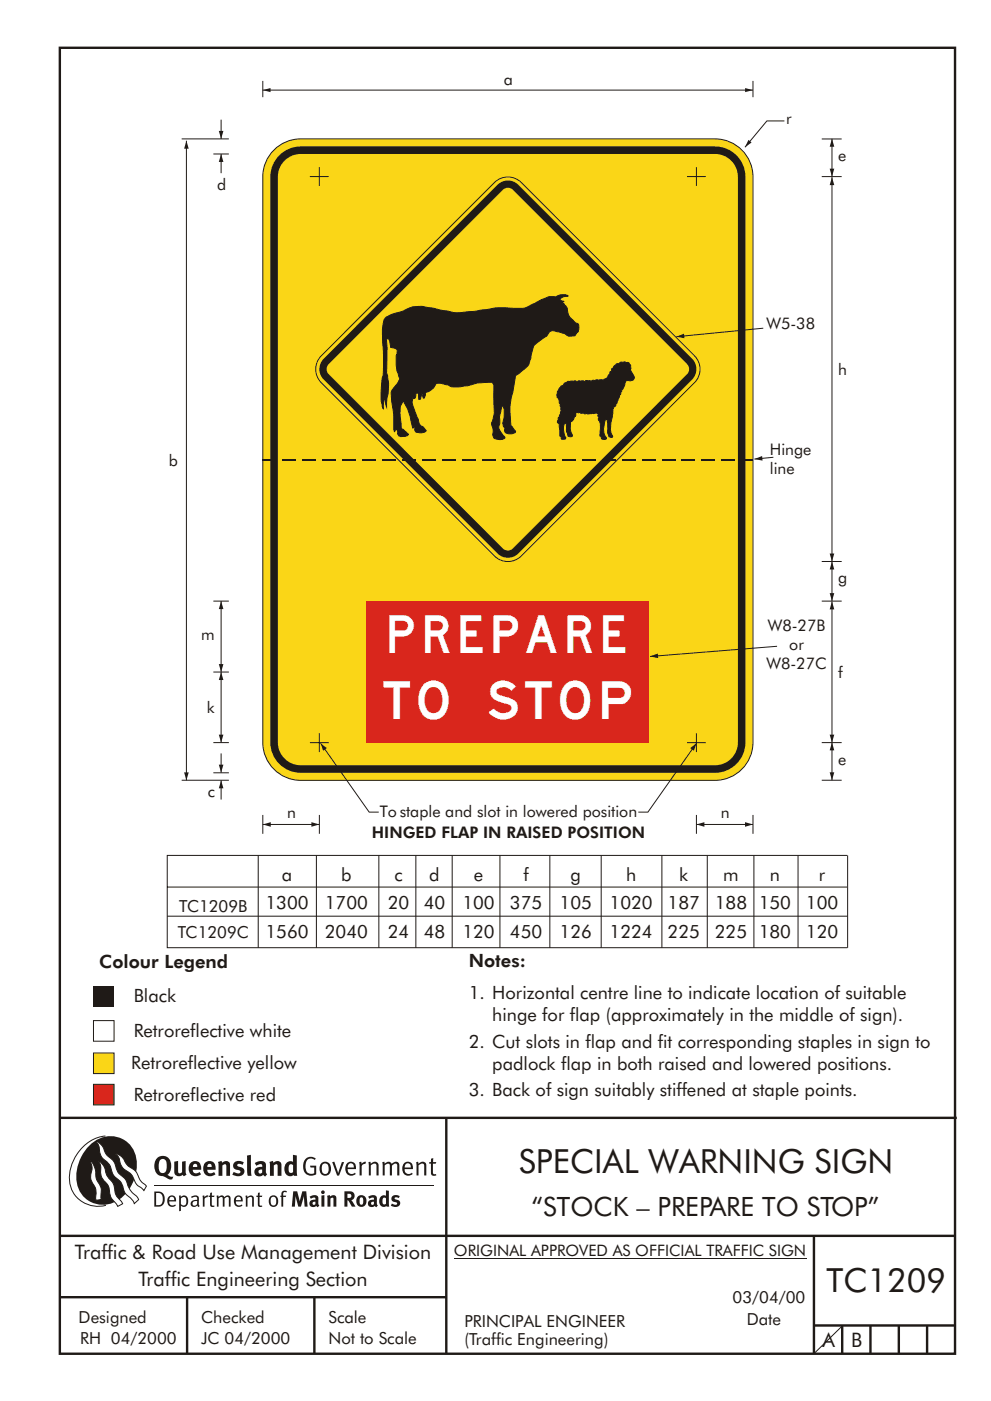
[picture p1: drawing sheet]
<svg xmlns="http://www.w3.org/2000/svg" width="210mm" height="297mm" viewBox="0 0 210 297" stroke-linecap="round" stroke-linejoin="round" font-family="sans-serif">
<path d="M12.7 10.1h189.9v276.9h-189.9zM12.7 237h190.3M94.7 236.9v50.1" fill="none" stroke="#1f1a17" stroke-width=".51"/>
<path d="M19.8 209h4.4v4.4h-4.4z" fill="#1f1a17"/>
<path d="M19.8 216.4h4.4v4.4h-4.4z" fill-rule="evenodd" fill="#fff" stroke="#1f1a17" stroke-width=".21"/>
<path d="M19.8 223.3h4.4v4.3h-4.4z" fill-rule="evenodd" fill="#fad617" stroke="#1f1a17" stroke-width=".21"/>
<path d="M19.8 229.9h4.4v4.4h-4.4z" fill-rule="evenodd" fill="#d9261c" stroke="#1f1a17" stroke-width=".21"/>
<path d="M12.7 262h190M12.7 275h82M39.7 275v12M66.7 275v12M172.7 262v25M172.7 281h30M178.7 281v6M184.7 281v6M190.7 281v6M196.7 281v6" fill="none" stroke="#1f1a17" stroke-width=".51"/>
<g fill="none" stroke="#1f1a17" stroke-width=".21">
<path d="M35.5 188.1h144.2M35.6 194.2h144.2M54.8 181.4v19.6M67.1 181.4v19.6M80.4 181.4v19.6M88.2 181.4v19.6M95.9 181.4v19.6M106.1 181.4v19.6M116.7 181.4v19.6M127.6 181.4v19.6M140.4 181.4v19.6M150.1 181.4v19.6"/>
<path d="M160 181.4v19.6M169.3 181.4v19.6M179.8 181.4h-144.3v19.5h144.3M179.8 181.4v19.6M96.3 266.7h74.7M178.8 281l-6.2 6.1"/>
</g>
<path d="M58.1 31.8a8 8 0 0 1 5.7-2.4h87.9a8 8 0 0 1 8.1 8.1v119.9a8 8 0 0 1-8.1 8h-87.9a8 8 0 0 1-8-8v-119.9a8 8 0 0 1 2.3-5.7z" fill-rule="evenodd" fill="#fad617" stroke="#1f1a17" stroke-width=".21"/>
<path d="M58.9 33.3a6.4 6.4 0 0 1 4.9-2.3h87.9a6.4 6.4 0 0 1 6.5 6.5v119.9a6.4 6.4 0 0 1-6.5 6.4h-87.9a6.4 6.4 0 0 1-6.4-6.4v-119.9a6.4 6.4 0 0 1 1.5-4.2z" fill-rule="evenodd" fill="#1f1a17"/>
<path d="M60.1 34.4a4.8 4.8 0 0 1 3.7-1.8h87.9a4.8 4.8 0 0 1 4.9 4.9v119.9a4.8 4.8 0 0 1-4.9 4.8h-87.9a4.8 4.8 0 0 1-4.8-4.8v-119.9a4.8 4.8 0 0 1 1.1-3.1z" fill-rule="evenodd" fill="#fad617"/>
<path d="M176.5 157.4v8" fill="none" stroke="#1f1a17" stroke-width=".21"/>
<g fill="#1f1a17">
<path d="M176.5 157.4l.5 1.7h-1l.5-1.7 .5 1.7z" fill-rule="evenodd"/>
<path d="M176 163.7h1l-.5 1.7 .5-1.7-.5 1.7z" fill-rule="evenodd"/>
</g>
<path d="M176.5 29.4v8" fill="none" stroke="#1f1a17" stroke-width=".21"/>
<g fill="#1f1a17">
<path d="M176.5 29.4l.5 1.7h-1l.5-1.7 .5 1.7z" fill-rule="evenodd"/>
<path d="M176 35.8h1l-.5 1.6 .5-1.6-.5 1.6z" fill-rule="evenodd"/>
</g>
<path d="M176.5 127.5v29.9" fill="none" stroke="#1f1a17" stroke-width=".21"/>
<g fill="#1f1a17">
<path d="M176.5 127.5l.5 1.7h-1l.5-1.7 .5 1.7z" fill-rule="evenodd"/>
<path d="M176 155.8h1l-.5 1.6 .5-1.6-.5 1.6z" fill-rule="evenodd"/>
</g>
<path d="M176.5 119v8.4" fill="none" stroke="#1f1a17" stroke-width=".21"/>
<g fill="#1f1a17">
<path d="M176.5 119l.5 1.7h-1l.5-1.7 .5 1.7z" fill-rule="evenodd"/>
<path d="M176 125.8h1l-.5 1.6 .5-1.6-.5 1.6z" fill-rule="evenodd"/>
</g>
<path d="M176.5 37.6v81.4" fill="none" stroke="#1f1a17" stroke-width=".21"/>
<g fill="#1f1a17">
<path d="M176.5 37.6l.5 1.6h-1l.5-1.6 .5 1.6z" fill-rule="evenodd"/>
<path d="M176 117.4h1l-.5 1.6 .5-1.6-.5 1.6z" fill-rule="evenodd"/>
</g>
<path d="M55.7 19.1h104.1M159.8 17.2v3.4M174.3 37.4h4.3M174.3 29.5h4.3M174.3 119h4.3M174.3 127.4h4.3M174.3 157.4h4.3M174.3 165.4h4.3" fill="none" stroke="#1f1a17" stroke-width=".21"/>
<g fill="#1f1a17">
<path d="M55.7 19.1l1.7-.4-1.7 .4 1.7-.4v.8z" fill-rule="evenodd"/>
<path d="M158.1 18.7l1.7 .4-1.7 .4v-.8l1.7 .4z" fill-rule="evenodd"/>
</g>
<path d="M166.4 25.6h-3.7l-4.6 5.6" fill="none" stroke="#1f1a17" stroke-width=".21"/>
<path d="M158.8 29.7l.7 .5-1.4 1 .7-1.5-.7 1.5z" fill-rule="evenodd" fill="#1f1a17"/>
<path d="M68.2 75.4l36.7-36.7a4 4 0 0 1 5.7 0l36.8 36.7a4 4 0 0 1 0 5.7l-36.8 36.8a4 4 0 0 1-5.7 0l-36.7-36.8a4 4 0 0 1 0-5.7z" fill-rule="evenodd" fill="#fad617" stroke="#1f1a17" stroke-width=".21"/>
<path d="M105.6 39.2a3.1 3.1 0 0 1 4.4 0l36.8 36.9a3.1 3.1 0 0 1 0 4.4l-36.8 36.9a3.1 3.1 0 0 1-4.4 0l-36.9-36.9a3.1 3.1 0 0 1 0-4.4z" fill-rule="evenodd" fill="#1f1a17"/>
<path d="M106.7 40.2a1.5 1.5 0 0 1 2.1 0l37 37a1.5 1.5 0 0 1 0 2.1l-37 37a1.5 1.5 0 0 1-2.1 0l-37-37a1.5 1.5 0 0 1 0-2.1z" fill-rule="evenodd" fill="#fad617"/>
<path d="M81.9 67.3a4.1 4.1 0 0 0-.8 2.6l.2 4.6a25.8 25.8 0 0 1-.3 6.9 11.2 11.2 0 0 0 .3 5.2l.1-1.1 .3-1.1 .3 1.9v-1.3a11.1 11.1 0 0 0 0-6l.1-5.9a1.21 1.21 0 0 1 .1-1.3 2.16 2.16 0 0 1 .7 1.9l1.1 .2 .2 .2 .1 .5a9.5 9.5 0 0 0 .5 5.8l-.8 1.3a2.41 2.41 0 0 0-.9 2.7 37.1 37.1 0 0 1 .5 6.9l.1 .2 .4-.5a.85 .85 0 0 1 .3 1 .99 .99 0 0 0 1.2 .5 .97 .97 0 0 0 1.1-.4l-1.6-1.4-.2-2.2a4.1 4.1 0 0 1 .7-3.5 16.1 16.1 0 0 1 2 5.8l.3-.6 .2 1.1a1.67 1.67 0 0 0 1.7 .4l.6-.4-.9-.9a1.49 1.49 0 0 1-.8-1.6l-1.3-3.5 .3-2.2 .1 1.4h.2l.2-.4 .1-.8 .5 .1 .1 1.3h.1l.2-.2 .3-1.1 .1-.1 .1 .1 .1 .9 .2 .1 .3-.7-.1-.5a3.3 3.3 0 0 0 2.3-1.9h1.1l1.4 .3a5.4 5.4 0 0 0 3.9 .2l2.3-.6 3.2-.1a3.6 3.6 0 0 1 .4 2.6v1.8a10 10 0 0 1-.5 4.4l.3 1.7a1.16 1.16 0 0 0 .2 1.2 1.16 1.16 0 0 0 1.2 .4 1.03 1.03 0 0 0 1.1-.5 5.1 5.1 0 0 1-1.3-2.2l.2-.8v-1.6l.6-2.2 .4 .9-.1 1.8-.2 1.2 .1 .7 .3 .2-.1 .5a1.28 1.28 0 0 0 1.9 .7l.3-.2 .2-.2-.8-1.1h-.2l-.1-1.4a12.3 12.3 0 0 1 .5-5.8l.6-3.5 1.6-1.3a3.4 3.4 0 0 0 1.7-2.7 3.9 3.9 0 0 1 2-3.6l1.3-.8a1.5 1.5 0 0 1 2.3-1 5 5 0 0 1 2.4 1h.5a.91 .91 0 0 0 1.2-.7 1.43 1.43 0 0 0 .1-2 3.7 3.7 0 0 1-2.3-3.4l-.3-.4-.5-.2 .3-.1-.4-.3 .3-.3-.9-.3 .3-.3a2.08 2.08 0 0 1 1.5-.5l-.1-.2a3 3 0 0 0-2.5 .3 4 4 0 0 0-2.7 .5l-2.1 1.1a5.2 5.2 0 0 1-4.1 .9l-1.4-.1a42 42 0 0 0-7.3 .7l-1.1 .1a9.2 9.2 0 0 1-4.8-.2l-3.2-.6a7.5 7.5 0 0 0-6 .7l-2 .6zM119 81.9l-.5 .8a1.85 1.85 0 0 0-.3 1.6l.3 .1 .1 1 .4 .3-.2 .2 .2 .4v1.5a.42 .42 0 0 0-.3 .6l-.3 .2 .1 .3a.53 .53 0 0 0-.2 .5 .53 .53 0 0 0 .3 .5l.2 2.5 .2 .2 .1 .5h.9l.1-.2-.3-.5a4 4 0 0 1-.1-2.5l.3-.2 .1 .1 .1 1.8 .3 .8 .8 .2 .2-.3-.2-.4a4.4 4.4 0 0 1-.3-2.5l.5-.2-.1-.3 .3 .1 .1-.6 .3-.1 .1-.3-.1-.3 .3-.3h.6l.3 .2 .5-.1a.5 .5 0 0 0 .7 .2l.5 .1 .1-.2 .4 .1 .1-.2 .3 .2 .3-.2 .2 .1 .4-.1 .1 .4-.1 .2 .3 .4-.2 .3 .2 .3a4.6 4.6 0 0 1 .2 3l.3 .9 .6 .2 .4-.1 .1-.3-.6-.9-.1-1 .4-1.8 .3-.2 .2 .9 .1 1.2a1.77 1.77 0 0 0 .3 1.7h.6l.1-.2-.3-.4a6.5 6.5 0 0 1 .3-3.9l-.3-.2 .3-.1v-1.1l.2-.5 .4-.2 .3-.6 .5-1.3v-.4l.3-.1 .2-1.1 .3-.3 .5-1.3 .2-.3h.9a.79 .79 0 0 0 .8-.7l-.9-1.6 .2-.3-.1-.8h-.2a.4 .4 0 0 0-.2-.4 .4 .4 0 0 0-.4 0l-.4-.2-.4 .1a.83 .83 0 0 0-1 .3h-.3l-.6 .6-.1 .3-.4 .1v.5l-.3 .2-.1 .3a2.57 2.57 0 0 1-1.5 1.5l-1.5-.1-.8 .2-.2 .1-1.1-.1-.2 .2-.3-.2h-.4l-.2 .2-.4-.2-.4 .3-.3-.3-.6 .1a2.63 2.63 0 0 0-1.9 .6v.2z" fill-rule="evenodd" fill="#1f1a17" stroke="#1f1a17" stroke-width=".21"/>
<path d="M77.8 127.5h60v29.9h-60z" fill="#d9261c"/>
<path d="M161.9 69.6l-18.4 1.8" fill="none" stroke="#1f1a17" stroke-width=".21"/>
<path d="M143.5 71.4l1.6-.7 .1 1z" fill-rule="evenodd" fill="#1f1a17"/>
<g fill="none" stroke="#1f1a17" stroke-width=".28">
<path d="M55.8 97.4h2.8M60 97.4h2.8M64.2 97.4h2.8M68.5 97.4h2.8M72.7 97.4h2.8M76.9 97.4h2.8M81.2 97.4h2.8M85.4 97.4h2.8M89.6 97.4h2.8M93.9 97.4h2.8M98.1 97.4h2.8M102.3 97.4h2.8"/>
<path d="M106.6 97.4h2.8M110.8 97.4h2.8M115 97.4h2.9M119.3 97.4h2.8M123.5 97.4h2.8M127.7 97.4h2.9M132 97.4h2.8M136.2 97.4h2.8M140.4 97.4h2.9M144.7 97.4h2.8M148.9 97.4h2.8M153.1 97.4h2.9"/>
<path d="M157.4 97.4h2.4"/>
</g>
<path d="M65.7 37.4h4M67.7 35.4v4M145.8 37.4h4M147.8 35.4v4M65.7 157.5h4M67.7 155.5v4M68 157.6l10.3 14.6h2.1M145.8 157.5h4M147.8 155.5v4" fill="none" stroke="#1f1a17" stroke-width=".21"/>
<path d="M68 157.6l1.4 1-.8 .6-.6-1.6 1.4 1z" fill-rule="evenodd" fill="#1f1a17"/>
<path d="M147.8 157.6l-10.3 14.6h-2.1" fill="none" stroke="#1f1a17" stroke-width=".21"/>
<path d="M146.4 158.6l1.3-1-.5 1.6 .6-1.6-.6 1.6z" fill-rule="evenodd" fill="#1f1a17"/>
<path d="M55.8 17.2v3.4M46.9 159.7v4.1" fill="none" stroke="#1f1a17" stroke-width=".21"/>
<path d="M46.4 162.1h1l-.5 1.7z" fill-rule="evenodd" fill="#1f1a17"/>
<path d="M46.9 25.4v4" fill="none" stroke="#1f1a17" stroke-width=".21"/>
<path d="M46.4 27.8h1l-.5 1.6z" fill-rule="evenodd" fill="#1f1a17"/>
<path d="M46.9 165.4v4.1" fill="none" stroke="#1f1a17" stroke-width=".21"/>
<path d="M46.9 165.4l.5 1.7h-1l.5-1.7 .5 1.7z" fill-rule="evenodd" fill="#1f1a17"/>
<path d="M46.9 32.6v4.1" fill="none" stroke="#1f1a17" stroke-width=".21"/>
<path d="M46.9 32.6l.5 1.7h-1l.5-1.7 .5 1.7z" fill-rule="evenodd" fill="#1f1a17"/>
<path d="M39.5 29.8v135.6" fill="none" stroke="#1f1a17" stroke-width=".21"/>
<g fill="#1f1a17">
<path d="M39.5 29.8l.5 1.7h-.9l.4-1.7 .5 1.7z" fill-rule="evenodd"/>
<path d="M39.1 163.8h.9l-.5 1.6 .5-1.6-.5 1.6z" fill-rule="evenodd"/>
</g>
<path d="M38.5 29.4h10.1M45.3 32.6h3.3M46.9 142.5v14.9M38.5 165.4h10.1M45.3 163.8h3.3" fill="none" stroke="#1f1a17" stroke-width=".21"/>
<g fill="#1f1a17">
<path d="M46.9 142.5l.5 1.7h-1l.5-1.7 .5 1.7z" fill-rule="evenodd"/>
<path d="M46.4 155.8h1l-.5 1.6 .5-1.6-.5 1.6z" fill-rule="evenodd"/>
</g>
<path d="M45.3 157.4h3.3M45.3 142.5h3.3M147.8 174.8h12" fill="none" stroke="#1f1a17" stroke-width=".21"/>
<g fill="#1f1a17">
<path d="M158.1 174.3l1.7 .5-1.7 .5 1.7-.5-1.7 .5z" fill-rule="evenodd"/>
<path d="M147.8 174.8l1.6-.5v1z" fill-rule="evenodd"/>
</g>
<path d="M55.8 174.8h12" fill="none" stroke="#1f1a17" stroke-width=".21"/>
<g fill="#1f1a17">
<path d="M66.1 174.3l1.7 .5-1.7 .5 1.7-.5-1.7 .5z" fill-rule="evenodd"/>
<path d="M55.8 174.8l1.6-.5v1z" fill-rule="evenodd"/>
</g>
<path d="M46.9 127.4v15.1" fill="none" stroke="#1f1a17" stroke-width=".21"/>
<g fill="#1f1a17">
<path d="M46.9 127.4l.5 1.7h-1l.5-1.7 .5 1.7z" fill-rule="evenodd"/>
<path d="M46.4 140.8h1l-.5 1.7 .5-1.7-.5 1.7z" fill-rule="evenodd"/>
</g>
<path d="M45.3 127.4h3.3M164.9 137l-27 2.2M55.8 172.8v4M67.8 172.8v4M147.8 172.8v4M159.8 172.8v4" fill="none" stroke="#1f1a17" stroke-width=".21"/>
<path d="M137.9 139.2l1.7-.6v.9z" fill-rule="evenodd" fill="#1f1a17"/>
<path d="M164.1 97l-4 .3" fill="none" stroke="#1f1a17" stroke-width=".21"/>
<g fill="#1f1a17">
<path d="M160.1 97.3l1.6-.6 .1 1z" fill-rule="evenodd"/>
<path d="M64.9 245.6a1.61 1.61 0 0 1 2.1 .1l-.2 .2a1.17 1.17 0 0 0-1.4-.1 1.17 1.17 0 0 0-.6 1.2 1.42 1.42 0 0 0 1.2 1.9l.7-.2v-1.2h-.8l-.1-.4h1.3v1.9a1.82 1.82 0 0 1-2.2-.1 1.82 1.82 0 0 1-.6-2.1l.2-.7z" fill-rule="evenodd"/>
<path d="M68.2 246.6a1.77 1.77 0 0 0 .4 2.6 1.39 1.39 0 0 0 1.4-.5 1.39 1.39 0 0 0 .2-1.5 1.19 1.19 0 0 0-2-.6zM68.5 246.8a.83 .83 0 0 1 1 .1 .83 .83 0 0 1 .2 1 .75 .75 0 0 1-.6 1 .75 .75 0 0 1-.8-.8v-.9z" fill-rule="evenodd"/>
<path d="M70.5 246.4l.4-.1 .8 2.4 .8-2.3h.5l-1.1 2.8h-.4z" fill-rule="evenodd"/>
<path d="M73.6 246.7a1.74 1.74 0 0 0 .5 2.5h.9l.5-.3-.2-.3a.89 .89 0 0 1-1.1 .2 .89 .89 0 0 1-.4-.9h1.7a1.15 1.15 0 0 0-.4-1.4 1.15 1.15 0 0 0-1.5 .2zM74 246.9a.67 .67 0 0 1 .8-.1 .67 .67 0 0 1 .3 .7h-1.3z" fill-rule="evenodd"/>
<path d="M76.2 246.4l.4-.1 .1 .5 .5-.4 .5-.1-.2 .5a.61 .61 0 0 0-.8 .6v1.8h-.4z" fill-rule="evenodd"/>
<path d="M78.1 246.4l.5-.1 .1 .5a.89 .89 0 0 1 .9-.5 .89 .89 0 0 1 .7 .8v2.1h-.4v-2.1l-.1-.3-.3-.1-.8 .4v2.1h-.4z" fill-rule="evenodd"/>
<path d="M81.1 246.4l.4-.1 .1 .4a.83 .83 0 0 1 .8-.4 .83 .83 0 0 1 .7 .5 .86 .86 0 0 1 .9-.5 .86 .86 0 0 1 .7 .8v2.1h-.4l-.1-2.3a.5 .5 0 0 0-.8 0l-.2 .2v2.1h-.5v-2.2l-.4-.3-.7 .4v2.1h-.4z" fill-rule="evenodd"/>
<path d="M85.7 246.7a1.74 1.74 0 0 0 .5 2.5h.9l.5-.3-.2-.3a.89 .89 0 0 1-1.1 .2 .89 .89 0 0 1-.4-.9h1.7a1.15 1.15 0 0 0-.5-1.4 1.15 1.15 0 0 0-1.4 .2zM86 246.9a.67 .67 0 0 1 .9-.1 .67 .67 0 0 1 .3 .7h-1.3z" fill-rule="evenodd"/>
<path d="M88.3 246.4l.4-.1 .1 .5a.89 .89 0 0 1 .9-.5 .89 .89 0 0 1 .7 .8v2.1h-.4v-2.1l-.1-.3-.3-.1-.8 .4v2.1h-.4z" fill-rule="evenodd"/>
<path d="M91.5 245.7l.4-.2v.9h.7l-.2 .3h-.5v2.1l.1 .1h.5l.1 .3a.71 .71 0 0 1-1.2-.5v-2h-.3v-.3h.3z" fill-rule="evenodd"/>
<path d="M37 246.3l.8-.2v2a.46 .46 0 0 0 .2 .7 .46 .46 0 0 0 .6-.3v-2.2l.8-.1v2.3l.2 .6-.6 .3-.2-.3a1.03 1.03 0 0 1-1.2 .2 1.03 1.03 0 0 1-.6-1z" fill-rule="evenodd"/>
<path d="M40.4 246.6a1.64 1.64 0 0 0 0 2.3 1.64 1.64 0 0 0 2.3 .1l-.4-.5a.78 .78 0 0 1-.9 .3 .78 .78 0 0 1-.5-.8h1.8a1.37 1.37 0 0 0-.6-1.6 1.37 1.37 0 0 0-1.7 .2zM41 246.9a.48 .48 0 0 1 .7-.1 .48 .48 0 0 1 .2 .6h-1z" fill-rule="evenodd"/>
<path d="M43.5 246.6a1.65 1.65 0 0 0-.2 2 1.65 1.65 0 0 0 1.9 .7l.5-.3-.3-.5a.78 .78 0 0 1-.9 .3 .78 .78 0 0 1-.5-.8h1.8a1.37 1.37 0 0 0-.6-1.6 1.37 1.37 0 0 0-1.7 .2zM44.1 246.9a.48 .48 0 0 1 .6-.1 .48 .48 0 0 1 .2 .6h-.9z" fill-rule="evenodd"/>
<path d="M46.3 246.4l.7-.3 .1 .4a.95 .95 0 0 1 1-.3 .95 .95 0 0 1 .7 .9v2.2h-.8v-2.3l-.3-.2-.5 .3v2.2h-.8z" fill-rule="evenodd"/>
<path d="M49.7 246.5a1.73 1.73 0 0 1 2-.1l-.2 .6-.6-.2a.42 .42 0 0 0-.6 .3l.2 .2a1.23 1.23 0 0 1 1.4 1 1.47 1.47 0 0 1-2.3 .9l-.3-.1 .3-.6 .7 .3a.47 .47 0 0 0 .7-.3 .87 .87 0 0 0-1-.6l-.4-.2-.1-.4z" fill-rule="evenodd"/>
<path d="M54.1 246.6l.3 .6 .3-.2a.62 .62 0 0 1 .9 0v.4a1.21 1.21 0 0 0-1.3 .3 1.21 1.21 0 0 0-.2 1.4 1.19 1.19 0 0 0 1.7 0l.5 .3 .4-.4-.3-.4v-1.3a.96 .96 0 0 0-1.3-1.1zM55 248.1l.6-.1v.6a.43 .43 0 0 1-.6 .1 .43 .43 0 0 1 0-.6z" fill-rule="evenodd"/>
<path d="M57.2 246.4l.7-.3 .1 .4a.95 .95 0 0 1 1-.3 .95 .95 0 0 1 .7 .9v2.2h-.8v-2.3l-.3-.2-.5 .3v2.2h-.8z" fill-rule="evenodd"/>
<path d="M62.2 244.8v1.6a1.29 1.29 0 0 0-1.4 .1 1.29 1.29 0 0 0-.5 1.3 1.24 1.24 0 0 0 .5 1.4 1.24 1.24 0 0 0 1.5-.1l.1 .2h.7l-.1-4.3zM61.5 246.9h.4l.3 .1v1.5l-.3 .2a.48 .48 0 0 1-.6-.5 1.52 1.52 0 0 1 .2-1.3z" fill-rule="evenodd"/>
<path d="M52.4 245l.8-.2 .2 4.5h-.8l-.1-.2z" fill-rule="evenodd"/>
</g>
<path d="M22.4 240.9a9 9 0 0 0-7.4 10.8 6.2 6.2 0 0 0 7.5 3.9M32.7 251.4h59.4" fill="none" stroke="#1f1a17" stroke-width=".21"/>
<path d="M19.1 242.7a5.7 5.7 0 0 1 6.5-1.4 5.7 5.7 0 0 1 3.4 5.7 8.6 8.6 0 0 1-6.2 8.4 5.7 5.7 0 0 1-6.5-7.1 9.9 9.9 0 0 1 2.8-5.6z" fill-rule="evenodd" fill="#1f1a17"/>
<path d="M24.4 244.6a3.1 3.1 0 0 1 2.3 2.1l.8 .8a3.2 3.2 0 0 1 2 2.3l.4 .7 1.2 1-.6 .9-.2-.3a3.5 3.5 0 0 1-1.9-2 3.8 3.8 0 0 0-2.1-2.2 3.5 3.5 0 0 1-1-2.3zM20.4 242a3.4 3.4 0 0 1 1.9 2.4l.7 .9a3.3 3.3 0 0 1 1.7 2.5 4.4 4.4 0 0 0 1.7 2l.3 .3a6.1 6.1 0 0 0 2.5 3.7l.2 .5-.9 .9a6.1 6.1 0 0 0-1.9-2.2l-.4-.7a3.6 3.6 0 0 0-1.9-2.8l-.6-1.1a3.6 3.6 0 0 0-1.9-2.8 3.7 3.7 0 0 1-.8-2.4zM21 246.2a3.4 3.4 0 0 1 1.5 2.7l.6 .9a3.8 3.8 0 0 1 1.4 3.1l.3 .8 1.2 1.5-1 .6-.5-.8a3.2 3.2 0 0 1-1.3-2.8 4.3 4.3 0 0 0-1.4-2.2 4.7 4.7 0 0 1-.5-2.9zM19.2 246.1a5.1 5.1 0 0 1 1.2 3.7l.3 .7a3.1 3.1 0 0 1 .7 3l.1 .8-1.1 .2-.1-.8a3.5 3.5 0 0 0-.9-3.2 3.6 3.6 0 0 1 .1-2.6z" fill-rule="evenodd" fill="#fff" stroke="#1f1a17" stroke-width=".21"/>
<g fill="#1f1a17">
<path d="M33.4 245.5a2.51 2.51 0 0 0 .4 3.7l.8 .2a2.78 2.78 0 0 0 2 .6l.2-.5h-.6l-.7-.4a2.56 2.56 0 0 0 0-3.8 1.83 1.83 0 0 0-2.1 .2zM34 245.9a.87 .87 0 0 1 1 0 .87 .87 0 0 1 .4 .9v.4a1.17 1.17 0 0 1-.9 1.5h-.3a2.38 2.38 0 0 1-.2-2.8z" fill-rule="evenodd"/>
<path d="M33.1 252.9v2.6a1.12 1.12 0 0 0 1.2-.3 1.12 1.12 0 0 0 .2-1.1l-.1-.6-.3-.4zM32.7 252.6h1.1a1.67 1.67 0 0 1 1.2 1.7 1.67 1.67 0 0 1-1.3 1.5h-1zM36.1 253.9l-.2 .6h1.1a.55 .55 0 0 0-.3-.7 .55 .55 0 0 0-.6 .1zM35.8 253.8a.95 .95 0 0 1 1.2-.2 .95 .95 0 0 1 .4 1.1h-1.5a.72 .72 0 0 0 .4 .8 .72 .72 0 0 0 .9-.1l.1 .2a1.15 1.15 0 0 1-1.5 0 1.15 1.15 0 0 1-.2-1.5zM38.4 254.1v1.2a.7 .7 0 0 0 .9 .1 .7 .7 0 0 0 .2-.9 .61 .61 0 0 0-.4-.7 .61 .61 0 0 0-.7 .3zM38 253.5l.3-.1 .1 .4a.95 .95 0 0 1 1.2-.1 .95 .95 0 0 1 .3 1.1 .92 .92 0 0 1-.5 1 .92 .92 0 0 1-1-.2v1.1l-.4 .1zM40.9 254.9a.5 .5 0 0 0 .2 .7 .5 .5 0 0 0 .7-.3v-.7zM40.5 253.8a1 1 0 0 1 1.7 .2v1.4l.2 .3-.2 .2-.3-.3a.78 .78 0 0 1-1.4-.1 .78 .78 0 0 1 .8-1.1h.5a.58 .58 0 0 0-.3-.7 .58 .58 0 0 0-.7 .3zM43 253.5l.3-.1 .1 .4 .3-.3h.5l-.2 .3a.52 .52 0 0 0-.6 .6v1.4h-.4zM44.6 252.9l.4-.1-.1 .7h.6l-.1 .3h-.5v1.5a.35 .35 0 0 0 .6 .3v.2a.57 .57 0 0 1-.6 .1 .57 .57 0 0 1-.3-.5v-1.6h-.3v-.3h.3zM45.9 253.5l.4-.1 .1 .4 .2-.2a.64 .64 0 0 1 1 .2 .7 .7 0 0 1 .8-.4 .7 .7 0 0 1 .5 .7v1.7h-.4v-1.7l-.2-.3-.7 .3v1.7h-.3v-1.6a.38 .38 0 0 0-.3-.5 .38 .38 0 0 0-.5 .3l-.1 .1v1.7h-.4zM50.2 253.9l-.2 .6h1.1a.55 .55 0 0 0-.2-.7 .55 .55 0 0 0-.7 .1zM49.9 253.8a.95 .95 0 0 1 1.2-.2 .95 .95 0 0 1 .4 1.1h-1.5a.72 .72 0 0 0 .4 .8 .72 .72 0 0 0 .9-.1l.1 .2a1.15 1.15 0 0 1-1.5 0 1.15 1.15 0 0 1-.2-1.5zM52.1 253.5l.3-.1 .1 .4a.72 .72 0 0 1 .8-.4 .72 .72 0 0 1 .6 .7v1.7h-.4v-1.5a.45 .45 0 0 0-.3-.6 .45 .45 0 0 0-.5 .3l-.2 .1v1.7h-.3zM54.7 252.9l.4-.1v.7h.6l-.1 .3h-.5v1.5a.35 .35 0 0 0 .5 .3v.2a.57 .57 0 0 1-.6 .1 .57 .57 0 0 1-.3-.5v-1.6h-.3v-.3h.3zM57.6 253.9l-.2 .7a.65 .65 0 0 0 .3 .9 .65 .65 0 0 0 .8-.3l.1-.1a.93 .93 0 0 0-.7-1.4zM57.3 253.8a1.12 1.12 0 0 1 1.4 0 1.12 1.12 0 0 1 .2 1.4 1.01 1.01 0 0 1-1.2 .7 1.01 1.01 0 0 1-.7-1.2zM59.9 252.6l.5-.2 .5 .2-.2 .2-.3-.1-.3 .2v.6h.6l-.1 .3h-.5v2h-.4v-2h-.2v-.3h.2zM62.2 252.6l-.3 3.2h.7l.1-2.2 .6 2.2h.5l.7-2.2 .1 2.2h.7l-.3-3.2h-.9l-.5 2.1-.5-2.1zM65.7 253.7l.3 .5a.51 .51 0 0 1 .5-.3 .51 .51 0 0 1 .4 .4v.1a.88 .88 0 0 0-1.1 .3 .88 .88 0 0 0 .2 1.1 .9 .9 0 0 0 1.1-.1l.3 .3 .4-.4-.3-.3v-1.1a.87 .87 0 0 0-.4-.8 .87 .87 0 0 0-1 .1zM66.4 254.9l.5-.1v.5l-.1 .1h-.3l-.2-.1zM68.2 253.5v2.3h.6v-2.4zM68.1 252.8a.4 .4 0 0 0 .8 0 .4 .4 0 0 0-.8 0zM69.4 253.5l.1 2.3h.6v-1.7a.33 .33 0 0 1 .4-.2 .33 .33 0 0 1 .2 .4v1.5h.7v-1.7a.75 .75 0 0 0-.6-.7 .75 .75 0 0 0-.8 .3v-.3zM73.1 252.6v3.2h.6v-1.3l.3 .2 .7 1.1h.7l-.9-1.4a.94 .94 0 0 0 .7-1 .94 .94 0 0 0-.9-.8zM73.7 253.1a.51 .51 0 0 1 .7 .1 .51 .51 0 0 1-.1 .8h-.6zM75.9 253.7a1.19 1.19 0 0 0-.1 1.8 1.19 1.19 0 0 0 1.7-.1 1.19 1.19 0 0 0 0-1.6 1.19 1.19 0 0 0-1.6-.1zM76.5 253.9h.2a.99 .99 0 0 1 0 1.5 1.06 1.06 0 0 1-.2-1.5zM78.1 253.7l.3 .5a.51 .51 0 0 1 .5-.3 .51 .51 0 0 1 .4 .4v.1a.88 .88 0 0 0-1.1 .3 .88 .88 0 0 0 .2 1.1 .9 .9 0 0 0 1.1-.1l.3 .3 .4-.4-.2-.3v-1.1a.87 .87 0 0 0-.5-.8 .87 .87 0 0 0-1 .1zM78.9 254.9l.4-.1v.5l-.1 .1h-.3l-.2-.1zM81.9 252.4v1.2a1.2 1.2 0 0 0-1.4 .5 1.2 1.2 0 0 0 .2 1.5l.5 .3 .8-.2v.1h.6l-.1-3.3zM81.4 254l.5 .1-.1 1.2a.46 .46 0 0 1-.5 0 .46 .46 0 0 1-.2-.6zM83.3 253.6a.79 .79 0 0 0-.2 1 .79 .79 0 0 0 1 .3 .33 .33 0 0 1 0 .5 .33 .33 0 0 1-.5 0l-.5-.2-.2 .4a1.15 1.15 0 0 0 1.2 .3 1.15 1.15 0 0 0 .8-1 1.49 1.49 0 0 0-1.2-.7 .4 .4 0 0 1 .3-.4 .4 .4 0 0 1 .4 .1l.2 .1 .2-.4a1.47 1.47 0 0 0-1.5 0z" fill-rule="evenodd"/>
</g>
<g font-size="8" fill="#fff">
<text x="82.7" y="138.4">PREPARE</text>
<text x="81.4" y="152.4">TO</text>
<text x="103.7" y="152.4">STOP</text>
</g>
<g font-size="7.1" fill="#1f1a17">
<text x="110.1" y="248.7">SPECIAL WARNING SIGN</text>
<text x="175.4" y="274">TC1209</text>
</g>
<text font-size="5.6" fill="#1f1a17" x="112.8" y="257.8">“STOCK – PREPARE TO STOP”</text>
<g font-size="4.2" fill="#1f1a17">
<text x="15.9" y="267">Traffic &amp; Road Use Management Division</text>
<text x="29.4" y="272.6">Traffic Engineering Section</text>
<text x="174.5" y="285.5">A</text>
<text x="180.6" y="285.5">B</text>
</g>
<g font-size="3.9" fill="#1f1a17">
<text x="59.8" y="186.7">a</text>
<text x="72.4" y="186.7">b</text>
<text x="83.7" y="186.7">c</text>
<text x="91.1" y="186.7">d</text>
<text x="100.5" y="186.7">e</text>
<text x="111.1" y="186.7">f</text>
<text x="121.1" y="186.7">g</text>
<text x="132.8" y="186.7">h</text>
<text x="144.1" y="186.7">k</text>
<text x="153.4" y="186.7">m</text>
<text x="163.3" y="186.7">n</text>
<text x="173.7" y="186.7">r</text>
<text x="56.3" y="192.8">1300</text>
<text x="68.9" y="192.8">1700</text>
<text x="82.3" y="192.8">20</text>
<text x="89.9" y="192.8">40</text>
<text x="98.1" y="192.8">100</text>
<text x="108.2" y="192.8">375</text>
<text x="118.7" y="192.8">105</text>
<text x="129.3" y="192.8">1020</text>
<text x="141.6" y="192.8">187</text>
<text x="151.7" y="192.8">188</text>
<text x="161" y="192.8">150</text>
<text x="171" y="192.8">100</text>
<text x="56.3" y="198.8">1560</text>
<text x="68.9" y="198.8">2040</text>
<text x="82.3" y="198.8">24</text>
<text x="89.9" y="198.8">48</text>
<text x="98.1" y="198.8">120</text>
<text x="108.2" y="198.8">450</text>
<text x="118.7" y="198.8">126</text>
<text x="129.3" y="198.8">1224</text>
<text x="141.6" y="198.8">225</text>
<text x="151.7" y="198.8">225</text>
<text x="161" y="198.8">180</text>
<text x="171" y="198.8">120</text>
<text x="21.1" y="205.3">Colour Legend</text>
<text x="99.5" y="205.1">Notes:</text>
<text x="28.4" y="212.5">Black</text>
<text x="99.5" y="211.9">1. Horizontal centre line to indicate location of suitable</text>
<text x="28.4" y="219.8">Retroreflective white</text>
<text x="104.5" y="216.6">hinge for flap (approximately in the middle of sign).</text>
<text x="27.9" y="226.7">Retroreflective yellow</text>
<text x="99.5" y="222.1">2. Cut slots in flap and fit corresponding staples in sign to</text>
<text x="104.5" y="226.8">padlock flap in both raised and lowered positions.</text>
<text x="28.4" y="233.3">Retroreflective red</text>
<text x="99.5" y="232.4">3. Back of sign suitably stiffened at staple points.</text>
</g>
<g font-size="3.5" fill="#1f1a17">
<text x="38" y="193.3">TC1209B</text>
<text x="37.7" y="198.8">TC1209C</text>
<text x="16.7" y="280.5">Designed</text>
<text x="42.7" y="280.5">Checked</text>
<text x="69.7" y="280.5">Scale</text>
<text x="98.5" y="281.4">PRINCIPAL ENGINEER</text>
<text x="155.4" y="276.3">03/04/00</text>
<text x="158.5" y="281">Date</text>
<text x="17" y="284.9">RH 04/2000</text>
<text x="42.7" y="284.9">JC 04/2000</text>
<text x="69.7" y="285">Not to Scale</text>
<text x="98.5" y="285.1">(Traffic Engineering)</text>
</g>
<g font-size="3.4" fill="#1f1a17">
<text x="106.9" y="18">a</text>
<text x="166.8" y="26.4">r</text>
<text x="177.8" y="34.2">e</text>
<text x="46.1" y="40.3">d</text>
<text x="162.6" y="69.7">W5-38</text>
<text x="177.8" y="79.6">h</text>
<text x="35.9" y="98.9">b</text>
<text x="163.3" y="100.6">line</text>
<text x="163.3" y="96.5">Hinge</text>
<text x="177.8" y="123.7">g</text>
<text x="42.7" y="135.8">m</text>
<text x="162.9" y="133.8">W8-27B</text>
<text x="167.5" y="137.9">or</text>
<text x="162.6" y="141.9">W8-27C</text>
<text x="177.8" y="143.8">f</text>
<text x="43.9" y="151.2">k</text>
<text x="177.8" y="162.2">e</text>
<text x="44.1" y="169">c</text>
<text x="60.9" y="173.3">n</text>
<text x="80.6" y="173.3">To staple and slot in lowered position</text>
<text x="152.9" y="173.3">n</text>
<text x="78.9" y="177.8">HINGED FLAP IN RAISED POSITION</text>
<text x="96.3" y="266.3">ORIGINAL APPROVED AS OFFICIAL TRAFFIC SIGN</text>
</g>
</svg>
